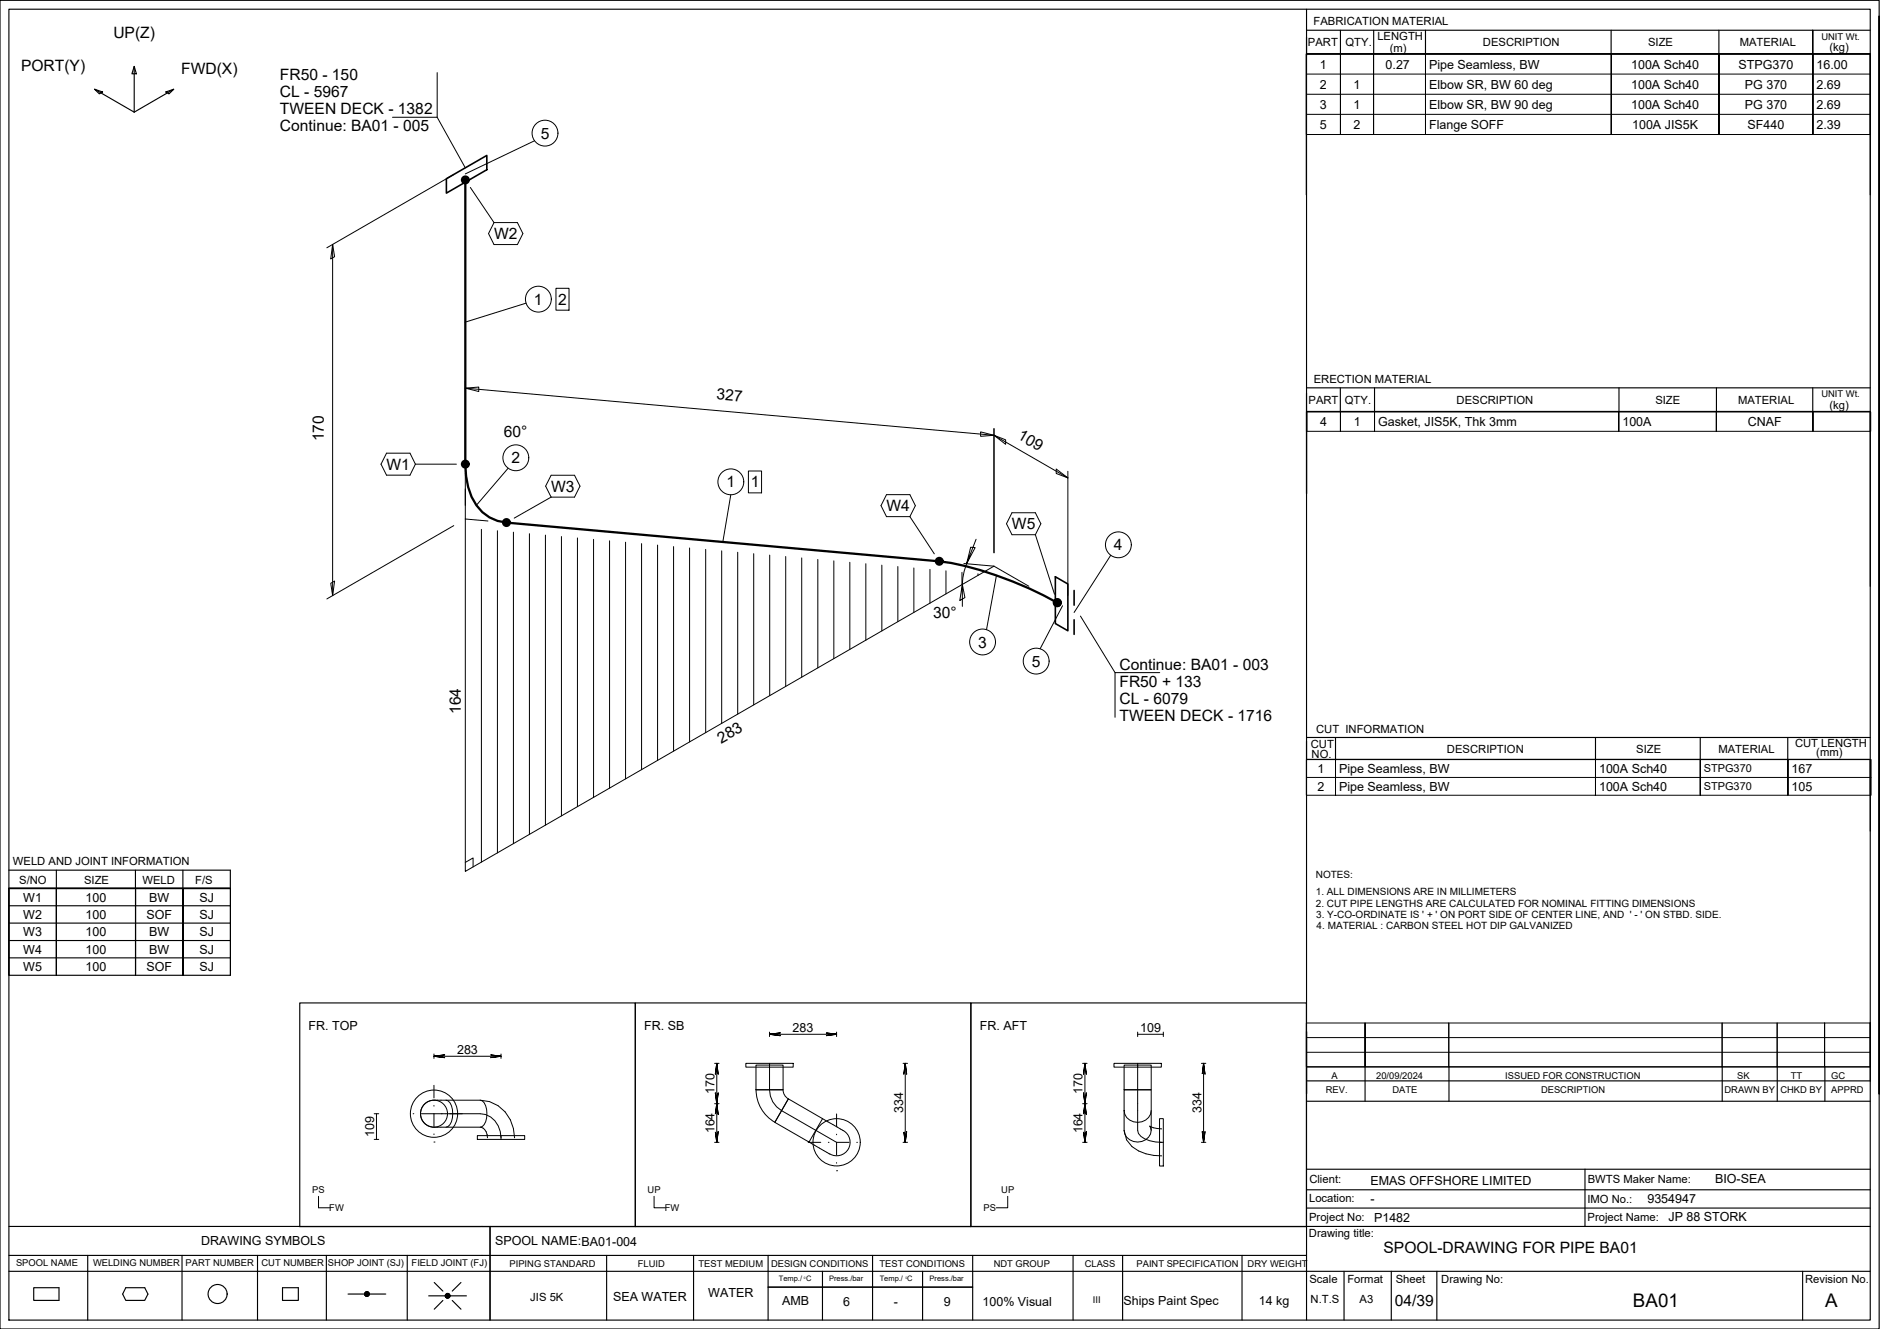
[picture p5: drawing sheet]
<svg xmlns="http://www.w3.org/2000/svg" width="420mm" height="297mm" viewBox="0 0 420 297" stroke-linecap="round" stroke-linejoin="round" font-family="sans-serif">
<g fill="none" stroke="#000" stroke-width=".22">
<path d="M97.7 16.2v10h-10M292 12.1h126v18h-126zM292 16.6h126M292 12.1v18M299.6 12.1v18v-18M307 12.1v18v-18M318.6 12.1v18v-18M360.1 12.1v18v-18M384.2 12.1v18v-18M405.2 12.1v18v-18M418 12.1v18M97.7 26.2l6.3 11.3"/>
<path d="M101.4 39l-28.4 16.4M119.5 31.5l-15.5 7.4M292 25.6h126M292 21.1h126M74.3 54.6l.5 2.8-.9 .5zM74.3 54.6v78.5M105.1 41.9l5.3 7.8M110.4 49.7h5.2l1.3 2.5-1.3 2.5h-5.2l-1.2-2.5zM117.6 67.8l-13.6 4.2M124.2 64.4h3v4.9h-3zM104 86.7l3-.2v1zM104 85.2v30.8"/>
<path d="M104 86.7l118.1 10.6M219.2 96.5l2.9 .8-2.9 .2zM222.1 97.3l2.6 1v1zM222.1 95.8v27.8M222.1 97.3l16.6 9.5M292 92.1h126.1v4.3h-126.1zM292.1 92.1v4.3M299.6 92.1v4.3v-4.3M307.2 92.1v4.3v-4.3M361.8 92.1v4.3v-4.3M383.6 92.1v4.3v-4.3M405.2 92.1v4.3v-4.3"/>
<path d="M418 92.1v4.3M86.4 101.3h5.2l1.2 2.4-1.2 2.5h-5.2l-1.2-2.5zM92.8 103.7h9.2M101.4 117.5l-28.4 16.4M104 116v78.8l118.1-68.3M104 116l5.1 .4M107.6 118.3v74.4M111.2 118.6v72M113.6 104.7l-7.1 8.2M114.7 118.9v69.7M118.3 119.3v67.2M121.9 119.6v64.8"/>
<path d="M123.2 106.2h5.2l1.2 2.5-1.2 2.4h-5.2l-1.3-2.4zM123.2 111.1l-8.3 4.7M125.5 119.9v62.5M163.3 110.6l-1.8 10.5M167.3 105.3h2.9v4.9h-2.9zM198.1 110.6h5.2l1.3 2.4-1.3 2.5h-5.2l-1.2-2.5zM203.3 115.5l5.5 8.3M226.2 114.6h5.2l1.2 2.5-1.2 2.4h-5.2l-1.3-2.4zM231.4 119.5l4.3 13.3M236.1 104.8l2.6 2-2.6-1zM238.7 105.3v27.8M73.9 130.4l.9-.5-.5 3.2z"/>
<path d="M129.1 120.2v60.1M132.7 120.6v57.6M136.2 120.9v55.3M139.8 121.2v52.9M143.4 121.5v50.5M147 121.8v48.2M150.5 122.2v45.7M154.1 122.5v43.3M157.7 122.8v41M161.3 123.1v38.6M164.9 123.4v36.2M168.4 123.7v33.9"/>
<path d="M172 124.1v31.4M175.6 124.4v29M179.2 124.7v26.6M182.8 125v24.3M186.4 125.4v21.8M189.9 125.7v19.4M193.5 126v17.1M197.1 126.3v14.7M200.7 126.6v12.3M204.2 126.9v10M207.8 127.3v7.5M211.4 127.6v5.1"/>
<path d="M215 127.9v2.8M215.4 125.9l6.7 .6M218.1 120.5l-2.1 5.5 1.9-3.6-1-.1-.9 3.7a10.6 10.6 0 0 0-.4 7.6l-1.1 .6 .6-3.6v4.9M218.6 128.2v.4M222.1 126.5l7.8 4.5M222.7 128.6l-2.2 12.1M237.5 135.4l-5 9.6M241.5 137.7l7.7 12.6M248.2 124.1l-8.1 12.8M259.2 150.3h-10v10M292 169.8h126.2v7.9h-126.2zM292 169.8v7.9"/>
<path d="M292 173.8h126.2M298.5 169.8v7.9v-7.9M356.6 169.8v7.9v-7.9M380 169.8v7.9v-7.9M399.6 169.8v7.9v-7.9M418 169.8v7.9M104 192.8l1.7-1v2M97 236.1l2.4-.3-2.4 .3 2.4 .3-2.4-.3h15M97 235.6v1M109.6 235.8l2.4 .3-2.4 .3 2.4-.3zM112 235.6v1M159.7 237.7h1"/>
<path d="M160.2 237.7l.3 2.4-.3-2.4-.3 2.4 .3-2.4v9l.3-2.4-.3 2.4-.3-2.4 .6 4.8-.3-2.4-.3 2.4 .3-2.4v8.6l.3-2.4-.3 2.4-.3-2.4 .3 2.4M166.7 237.7h10.6v.8h-10.6zM169 238h6v5.6h-6zM172 237.7v5.9a5.4 5.4 0 0 0 2.7 4.6l12.3 7.1M172 231.2l2.4-.3-2.4 .3 2.4 .3-2.4-.3h15l-2.4-.3 2.4 .3-2.4 .3 2.4-.3M172 230.7v1M187 230.7v1M201.8 237.7h1M202.3 237.7v17.6l.3-2.4-.3 2.4-.3-2.4 .3 2.4M202.3 237.7l-.3 2.4 .3-2.4 .3 2.4zM242 237.7h1M242.5 237.7l-.4 2.4 .4-2.4 .3 2.4z"/>
<path d="M242.5 237.7v9M249 237.7h10.5v.8h-10.5zM251.2 238h6.1v5.6h-6.1zM254.3 238v14.6a3 3 0 0 0 2.6 2.4l2.7 .3M254.3 230.7v1M254.3 237.7v.8M254.3 231.2h5.7M260 230.7v1M268.5 237.7h1M269 237.7l-.3 2.4 .3-2.4 .3 2.4zM269 237.7v17.6M292 228.6h126v9.8h-126z"/>
<path d="M292 228.6v9.8M292 235.2h126M292 231.9h126M305.1 228.6v9.8v-9.8M323.8 228.6v9.8M384.9 228.6v9.8M397.2 228.6v9.8M407.8 228.6v9.8v-9.8M418 228.6v9.8M83.6 248.9h1M83.6 254.7h1M84.1 248.9v5.8"/>
<path d="M92.3 248.9h.2M94.2 248.9h13.1a5.1 5.1 0 0 1 4.7 5.4M94.6 247a3 3 0 0 1 2.4-1.1h2.7a2.09 2.09 0 0 1 1.4 2.1 4.4 4.4 0 0 1-1 3.8l-.4 .1a8.8 8.8 0 0 1-4-.3 3 3 0 0 1-1.1-4.6zM97 255.3h.1M97 242.6v2.8M97 247.1v.1M97 248.9v2.8M97 253.4v.2M99.7 245.9h7.6a2.09 2.09 0 0 1 1.5 2.1 4.4 4.4 0 0 1-1 3.8l-.5 .1h-7.6M106.7 253.8h10.6v.9h-10.6zM107.3 245.9a8.1 8.1 0 0 1 7.7 8.4M107.3 251.9a2.11 2.11 0 0 1 1.6 2.4"/>
<path d="M112 253.8v.9M159.7 255.3h1M159.7 246.7h1M169 243.6h6a2.36 2.36 0 0 0 1.2 2l-3 5.3M169 243.6a8.4 8.4 0 0 0 4.2 7.2M176.2 245.6l7.6 4.4-3 5.3-7.6-4.4zM180.6 255.3h2.8M180.8 255.3l4.7 2.6M183.8 250l4.1 2.4a3 3 0 0 1 1.9 4.1 3 3 0 0 1-4.3 1.4M185.1 255.3h.2M187 255.3h2.8M187 249v2.8"/>
<path d="M187 253.5v.1M187 255.3v2.9M187 259.8v.2M191.5 255.3h.1M201.8 255.3h1M242 255.3h1M242 246.7h1M242.1 244.3l.4 2.4 .3-2.4-.3 2.4zM242.5 246.7l.3 2.4-.3-2.4-.4 2.4 .4-2.4v8.6l.3-2.4-.3 2.4-.4-2.4 .4 2.4M251.2 243.6h6.1v2.7a5 5 0 0 1-.6 3.5 3.1 3.1 0 0 1-3.6 .8 3.1 3.1 0 0 1-1.9-3.2zM251.2 252.6a6 6 0 0 0 4.9 5.3l1.7 .3 1.8 .1M251.2 248.2v4.4"/>
<path d="M257.3 248.2v4.4a3.1 3.1 0 0 1-3 2.7 3.1 3.1 0 0 1-3.1-2.7M259.1 250h.9v10.6h-.9zM259.1 255.3h.9M259.6 252.3a5.1 5.1 0 0 1-2.7-.6l.4 .9M268.5 255.3h1M268.7 252.9l.3 2.4 .3-2.4-.3 2.4zM71.2 267.4v2.5h2.6M146.2 267.4v2.5h2.6M187 261.7h.1M225.2 267.4v2.5h-2.5"/>
<circle cx="121.8" cy="29.8" r="2.89"/>
<circle cx="120.3" cy="66.9" r="2.89"/>
<circle cx="115.3" cy="102.3" r="2.89"/>
<circle cx="163.3" cy="107.7" r="2.89"/>
<circle cx="249.9" cy="121.8" r="2.89"/>
<circle cx="219.6" cy="143.5" r="2.89"/>
<circle cx="231.6" cy="147.8" r="2.89"/>
<circle cx="97" cy="248.9" r="5.3"/>
<circle cx="97" cy="248.9" r="3"/>
<circle cx="187" cy="255.3" r="5.3"/>
</g>
<g fill="none" stroke="#000" stroke-width=".25">
<path d="M0 .1h420v296.9h-420zM2 2.1h416v292.9h-416zM21.1 19.9l1.8 .7-.7 .4zM21.1 19.9l8.9 5.2M30 14.8l.5 1.7h-1zM30 14.8v10.3M38.8 19.9l-8.8 5.2M292 2.1v292.9M292 6.8h126M299.6 6.8v5.3M307 6.8v5.3M318.6 6.8v5.3"/>
<path d="M360.1 6.8v5.3M384.2 6.8v5.3M405.1 6.8v5.3v-5.3M418 12.1h-126v31.5v-31.5h126v31.5M420 3.6v240.9v-240.9M37.1 20.6l1.7-.7-1 1.1zM292 92v18.3v-18.3h126zM292 86.7h126M299.6 86.7v5.3M307.2 86.7v5.3M361.8 86.7v5.3M383.6 86.7v5.3"/>
<path d="M405.1 86.7v5.2M418 92.1v38.9M292 169.7l126 .1v15.9M292 164.8h126M298.5 164.8v4.9M356.6 164.8v4.9M380 164.8v4.9M399.5 164.8v4.9M2 198.6h49.5v19.4h-49.5zM2 198.6v19.4M2 194.5h49.5v4.1h-49.5M12.6 198.6v19.4v-19.4"/>
<path d="M12.6 194.5v4.1M30.3 194.5v4.1M30.3 198.6v19.4v-19.4M40.9 194.5v4.1M40.9 198.6v19.4v-19.4M51.5 198.6h-49.5h49.5M51.5 198.6v19.4M2 214.1h49.5M2 210.2h49.5M2 206.3h49.5M2 202.4h49.5M67 224.2h75v50h-75z"/>
<path d="M142 224.2h75v50h-75zM217 224.2h75v50h-75zM292 230.6v13.9v-13.9M292 238.4h126M305.1 238.4v7.7M323.8 238.4v7.7M384.9 238.4v7.7M397.2 238.4v7.7M407.8 238.4v7.7M418 228.5v13.1M292 246.1h126M292 241.6h126"/>
<path d="M2 274.1h416M109.5 274.1v20.9M292 261.3h126M292 270h126M292 265.9h126M354.2 261.3v12.8M2 284.1h416M2 280.6h290M7.5 287.8h5.7v2.8h-5.7zM19.6 280.6v14.4M28.1 287.8h4.2l.8 1.4-.8 1.4h-4.2l-.7-1.4zM40.7 280.6v14.4"/>
<path d="M57.6 280.6v14.4M63.1 287.8h3.6v2.8h-3.6zM72.9 280.6v14.4M77.8 289.2h3.7M81.7 288.8l-.1 .2M81.9 288.7l-.4 .4M82 288.7l-.5 .6M82.1 288.7l-.6 .7M82.2 288.8l-.7 .6M82.3 288.8l-.7 .7M82.3 288.8l-.7 .8M82.4 288.9l-.7 .7"/>
<path d="M82.4 289l-.7 .7M82.5 289l-.7 .7M82.5 289.5l-.3 .2M82.5 289.1l-.6 .6M82.5 289.2l-.5 .5M82.5 289.3l-.4 .4M82.5 289.2h3.7M91 280.6v14.4M95.8 289.6h3.7M97 286.6l2 2M99 290.7l-2 1.9M99.9 289.1l-.3 .3"/>
<path d="M100 289.1l-.5 .5M100.1 289.1l-.6 .6M100.2 289.1l-.7 .7M100.2 289.2l-.6 .6M100.3 289.2l-.7 .7M100.4 289.2l-.7 .8M100.4 289.3l-.7 .7M100.5 289.4l-.7 .7M100.5 289.9l-.1 .1M100.5 289.5l-.6 .6M100.5 289.7l-.4 .4M100.6 289.6h3.6"/>
<path d="M100.6 289.6l-.6 .5M101.1 290.7l1.9 1.9M103 286.6l-1.9 2M135.6 280.6v14.4M155 280.6v14.4M171.7 287.7h45.7M171.7 280.6v14.4M183.8 284.1v10.9M195 280.6v14.4M206.2 284.1v10.9M217.4 280.6v14.4M239.8 280.6v14.4"/>
<path d="M250.9 280.7v14.3M277.6 280.6v14.4M300.4 284.1v10.9M310.9 284.1v10.9M321.1 284.1v10.9M402.9 284.1v10.9"/>
<circle cx="48.6" cy="289.2" r="2.13"/>
<circle cx="82" cy="289.2" r=".54"/>
<circle cx="100" cy="289.6" r=".54"/>
</g>
<path d="M99.8 39.9l9-5.2v3.2l-9 5.3zM235.9 128.9l2.8 1.6v10.5l-2.8-1.6zM240.1 132v3.3M240.1 138.5v3.3" fill="none" stroke="#000" stroke-width=".36"/>
<g fill="none" stroke="#000" stroke-width=".51">
<path d="M104 40.2v63.5a14.9 14.9 0 0 0 3.8 10.8l1.6 1.1 1.8 .8 2 .4 96.7 8.7a78.1 78.1 0 0 1 26.4 9.2"/>
<circle cx="104" cy="40.2" r=".75"/>
<circle cx="104" cy="40.2" r=".37"/>
<circle cx="104" cy="103.7" r=".75"/>
<circle cx="104" cy="103.7" r=".37"/>
<circle cx="113.2" cy="116.8" r=".75"/>
<circle cx="113.2" cy="116.8" r=".37"/>
<circle cx="209.9" cy="125.5" r=".75"/>
<circle cx="209.9" cy="125.5" r=".37"/>
<circle cx="236.3" cy="134.7" r=".75"/>
<circle cx="236.3" cy="134.7" r=".37"/>
</g>
<path d="M118.7 26.7v6.2M117.2 63.8v6.2M124 64.2v5.3M112.2 99.2v6.2M112.4 94.2v4.3M160.2 104.6v6.2M167 105.1v5.3M246.8 118.7v6.2M216.5 140.4v6.2M228.5 144.7v6.2" fill="none" stroke="#fff" stroke-width=".22"/>
<g fill="#fff" stroke="#fff" stroke-width=".22">
<path d="M124.9 26.7l-6.2 6.2h6.2zM118.7 26.7h6.2l-6.2 6.2z"/>
<path d="M117.2 70h6.2v-6.2zM117.2 63.8h6.2l-6.2 6.2z"/>
<path d="M118.4 99.2l-6.2 6.2h6.2zM112.2 99.2h6.2l-6.2 6.2z"/>
<path d="M166.4 104.6l-6.2 6.2h6.2zM160.2 104.6h6.2l-6.2 6.2z"/>
<path d="M216.5 146.6h6.2v-6.2zM216.5 140.4h6.2l-6.2 6.2z"/>
<path d="M246.8 124.9h6.2v-6.2zM246.8 118.7h6.2l-6.2 6.2z"/>
<path d="M234.7 144.7l-6.2 6.2h6.2zM228.5 144.7h6.2l-6.2 6.2z"/>
<path d="M127.4 64.2l-3.4 5.3h3.4zM124 64.2h3.4l-3.4 5.3z"/>
<path d="M170.4 105.1l-3.4 5.3h3.4zM167 105.1h3.4l-3.4 5.3z"/>
<path d="M112.4 98.5h5.7v-4.3zM112.4 94.2h5.7l-5.7 4.3z"/>
</g>
<g font-size="4.2">
<text x="365" y="292.1">BA01</text>
<text x="407.9" y="292.1">A</text>
</g>
<g font-size="3.5">
<text x="25.3" y="8.5">UP(Z)</text>
<text x="4.7" y="15.8">PORT(Y)</text>
<text x="40.5" y="16.6">FWD(X)</text>
<text x="62.5" y="18">FR50 - 150</text>
<text x="62.5" y="21.7">CL - 5967</text>
<text x="62.5" y="25.5">TWEEN DECK - 1382</text>
<text x="62.5" y="29.2">Continue: BA01 - 005</text>
<text x="120.8" y="31">5</text>
<text x="110.4" y="53.5">W2</text>
<text x="119.3" y="68.1">1</text>
<text x="124.7" y="68.1">2</text>
<text x="160.1" y="89.3" transform="rotate(5 160.1 89.3)">327</text>
<text x="72.3" y="98.7" transform="rotate(-90 72.3 98.7)">170</text>
<text x="112.6" y="97.6">60°</text>
<text x="227.2" y="97.9" transform="rotate(30 227.2 97.9)">109</text>
<text x="86.4" y="105">W1</text>
<text x="114.3" y="103.6">2</text>
<text x="123.2" y="109.9">W3</text>
<text x="162.3" y="109">1</text>
<text x="167.8" y="109">1</text>
<text x="198.1" y="114.3">W4</text>
<text x="226.2" y="118.3">W5</text>
<text x="249" y="123">4</text>
<text x="208.5" y="138">30°</text>
<text x="218.6" y="144.7">3</text>
<text x="230.6" y="149">5</text>
<text x="250.2" y="149.8">Continue: BA01 - 003</text>
<text x="250.2" y="153.6">FR50 + 133</text>
<text x="103" y="159.6" transform="rotate(-90 103 159.6)">164</text>
<text x="250.2" y="157.3">CL - 6079</text>
<text x="250.2" y="161.1">TWEEN DECK - 1716</text>
<text x="161.2" y="166.2" transform="rotate(-30 161.2 166.2)">283</text>
<text x="309.2" y="280.1">SPOOL-DRAWING FOR PIPE BA01</text>
<text x="311.7" y="291.8">04/39</text>
</g>
<g font-size="2.8">
<text x="295" y="15.3">1</text>
<text x="309.7" y="15.3">0.27</text>
<text x="319.4" y="15.3">Pipe Seamless, BW</text>
<text x="364.5" y="15.3">100A Sch40</text>
<text x="388.6" y="15.3">STPG370</text>
<text x="406" y="15.3">16.00</text>
<text x="295" y="19.8">2</text>
<text x="302.5" y="19.8">1</text>
<text x="319.4" y="19.8">Elbow SR, BW 60 deg</text>
<text x="364.5" y="19.8">100A Sch40</text>
<text x="390" y="19.8">PG 370</text>
<text x="406" y="19.8">2.69</text>
<text x="295" y="24.3">3</text>
<text x="295" y="28.8">5</text>
<text x="302.5" y="24.3">1</text>
<text x="302.5" y="28.8">2</text>
<text x="319.4" y="24.3">Elbow SR, BW 90 deg</text>
<text x="319.4" y="28.8">Flange SOFF</text>
<text x="364.5" y="24.3">100A Sch40</text>
<text x="364.8" y="28.8">100A JIS5K</text>
<text x="390" y="24.3">PG 370</text>
<text x="390.6" y="28.8">SF440</text>
<text x="406" y="24.3">2.69</text>
<text x="406" y="28.8">2.39</text>
<text x="295.1" y="95.2">4</text>
<text x="302.6" y="95.2">1</text>
<text x="308" y="95.2">Gasket, JIS5K, Thk 3mm</text>
<text x="362.6" y="95.2">100A</text>
<text x="390.6" y="95.2">CNAF</text>
<text x="294.4" y="172.7">1</text>
<text x="299.3" y="172.7">Pipe Seamless, BW</text>
<text x="357.4" y="172.7">100A Sch40</text>
<text x="400.4" y="172.7">167</text>
<text x="294.4" y="176.7">2</text>
<text x="299.3" y="176.7">Pipe Seamless, BW</text>
<text x="357.4" y="176.7">100A Sch40</text>
<text x="400.4" y="176.7">105</text>
<text x="5.2" y="201.5">W1</text>
<text x="19.1" y="201.5">100</text>
<text x="33.3" y="201.5">BW</text>
<text x="44.6" y="201.5">SJ</text>
<text x="5.2" y="205.4">W2</text>
<text x="5.2" y="209.3">W3</text>
<text x="19.1" y="205.4">100</text>
<text x="19.1" y="209.3">100</text>
<text x="32.7" y="205.4">SOF</text>
<text x="33.3" y="209.3">BW</text>
<text x="44.6" y="205.4">SJ</text>
<text x="44.6" y="209.3">SJ</text>
<text x="5.2" y="213.2">W4</text>
<text x="19.1" y="213.2">100</text>
<text x="33.3" y="213.2">BW</text>
<text x="44.6" y="213.2">SJ</text>
<text x="5.2" y="217">W5</text>
<text x="19.1" y="217">100</text>
<text x="32.7" y="217">SOF</text>
<text x="44.6" y="217">SJ</text>
<text x="69" y="230.2">FR. TOP</text>
<text x="144" y="230.2">FR. SB</text>
<text x="177.1" y="230.7">283</text>
<text x="219" y="230.2">FR. AFT</text>
<text x="254.8" y="230.7">109</text>
<text x="102.2" y="235.6">283</text>
<text x="159.7" y="244.5" transform="rotate(-90 159.7 244.5)">170</text>
<text x="242" y="244.5" transform="rotate(-90 242 244.5)">170</text>
<text x="201.8" y="248.8" transform="rotate(-90 201.8 248.8)">334</text>
<text x="268.5" y="248.8" transform="rotate(-90 268.5 248.8)">334</text>
<text x="83.6" y="254.1" transform="rotate(-90 83.6 254.1)">109</text>
<text x="159.7" y="253.3" transform="rotate(-90 159.7 253.3)">164</text>
<text x="242" y="253.3" transform="rotate(-90 242 253.3)">164</text>
<text x="306.3" y="265">EMAS OFFSHORE LIMITED</text>
<text x="306.3" y="268.8">-</text>
<text x="368.2" y="268.9">9354947</text>
<text x="383.3" y="264.4">BIO-SEA</text>
<text x="307.1" y="273.1">P1482</text>
<text x="372.9" y="273">JP 88 STORK</text>
<text x="45" y="278.2">DRAWING SYMBOLS</text>
<text x="110.6" y="278.3">SPOOL NAME:BA01-004</text>
<text x="137" y="290.8">SEA WATER</text>
<text x="158.3" y="290">WATER</text>
<text x="174.8" y="291.7">AMB</text>
<text x="188.5" y="291.9">6</text>
<text x="199.7" y="291.9">-</text>
<text x="210.9" y="291.8">9</text>
<text x="219.6" y="291.9">100% Visual</text>
<text x="251.1" y="291.7">Ships Paint Spec</text>
<text x="281.3" y="291.7">14 kg</text>
</g>
<g font-size="2.5">
<text x="293.6" y="5.7">FABRICATION MATERIAL</text>
<text x="292.3" y="10.3">PART</text>
<text x="300.7" y="10.3">QTY.</text>
<text x="307.8" y="8.9">LENGTH</text>
<text x="310.6" y="11.5">(m)</text>
<text x="331.4" y="10.3">DESCRIPTION</text>
<text x="368.3" y="10.3">SIZE</text>
<text x="388.8" y="10.3">MATERIAL</text>
<text x="408.9" y="11.4">(kg)</text>
<text x="293.6" y="85.7">ERECTION MATERIAL</text>
<text x="292.4" y="90.2">PART</text>
<text x="300.6" y="90.2">QTY.</text>
<text x="325.5" y="90.2">DESCRIPTION</text>
<text x="370" y="90.2">SIZE</text>
<text x="388.4" y="90.2">MATERIAL</text>
<text x="408.9" y="91.3">(kg)</text>
<text x="292.9" y="167.2">CUT</text>
<text x="294.1" y="163.9">CUT INFORMATION</text>
<text x="401.2" y="167">CUT LENGTH</text>
<text x="293.1" y="169.4">NO.</text>
<text x="323.4" y="168.3">DESCRIPTION</text>
<text x="365.7" y="168.3">SIZE</text>
<text x="384" y="168.3">MATERIAL</text>
<text x="405.9" y="169">(mm)</text>
<text x="2.9" y="193.4">WELD AND JOINT INFORMATION</text>
<text x="4.3" y="197.5">S/NO</text>
<text x="18.8" y="197.5">SIZE</text>
<text x="31.9" y="197.5">WELD</text>
<text x="43.6" y="197.5">F/S</text>
<text x="292.6" y="268.6">Location:</text>
<text x="292.6" y="264.5">Client:</text>
<text x="354.8" y="268.9">IMO No.:</text>
<text x="354.9" y="264.3">BWTS Maker Name:</text>
<text x="292.6" y="272.8">Project No:</text>
<text x="354.8" y="272.8">Project Name:</text>
<text x="292.5" y="276.4">Drawing title:</text>
<text x="292.7" y="286.7">Scale</text>
<text x="301.1" y="286.7">Format</text>
<text x="311.9" y="286.7">Sheet</text>
<text x="322.1" y="286.7">Drawing No:</text>
<text x="403.4" y="286.7">Revision No.</text>
<text x="118.5" y="290.8">JIS 5K</text>
<text x="292.9" y="291.3">N.T.S</text>
<text x="303.9" y="291.3">A3</text>
</g>
<g font-size="2.4">
<text x="380.8" y="172.6">STPG370</text>
<text x="380.8" y="176.6">STPG370</text>
</g>
<g font-size="2.2">
<text x="294.1" y="196.3">NOTES:</text>
<text x="294.1" y="200">1. ALL DIMENSIONS ARE IN MILLIMETERS</text>
<text x="294.1" y="202.7">2. CUT PIPE LENGTHS ARE CALCULATED FOR NOMINAL FITTING DIMENSIONS</text>
<text x="294.2" y="205.1">3. Y-CO-ORDINATE IS ' + ' ON PORT SIDE OF CENTER LINE, AND ' - ' ON STBD. SIDE.</text>
<text x="294.3" y="207.7">4. MATERIAL : CARBON STEEL HOT DIP GALVANIZED</text>
</g>
<g font-size="2.1">
<text x="407.1" y="8.9">UNIT Wt.</text>
<text x="407.1" y="88.8">UNIT Wt.</text>
<text x="296.3" y="244.4">REV.</text>
<text x="297.6" y="241.2">A</text>
<text x="307.6" y="241.2">20/09/2024</text>
<text x="311.2" y="244.4">DATE</text>
<text x="336.4" y="241.2">ISSUED FOR CONSTRUCTION</text>
<text x="344.4" y="244.4">DESCRIPTION</text>
<text x="385.4" y="244.4">DRAWN BY</text>
<text x="388.3" y="241.2">SK</text>
<text x="397.9" y="244.4">CHKD BY</text>
<text x="400.2" y="241.2">TT</text>
<text x="409.3" y="244.4">APPRD</text>
<text x="409.3" y="241.2">GC</text>
<text x="69.8" y="266.7">PS</text>
<text x="144.7" y="266.7">UP</text>
<text x="223.8" y="266.7">UP</text>
<text x="73.6" y="270.7">FW</text>
<text x="148.6" y="270.7">FW</text>
<text x="219.8" y="270.7">PS</text>
<text x="3.6" y="283">SPOOL NAME</text>
<text x="20.8" y="282.9">WELDING NUMBER</text>
<text x="41.5" y="282.9">PART NUMBER</text>
<text x="58.4" y="282.9">CUT NUMBER</text>
<text x="73.3" y="282.9">SHOP JOINT (SJ)</text>
<text x="92" y="283">FIELD JOINT (FJ)</text>
<text x="113.9" y="283.1">PIPING STANDARD</text>
<text x="142.6" y="283.1">FLUID</text>
<text x="156.1" y="283.1">TEST MEDIUM</text>
<text x="172.3" y="283.1">DESIGN CONDITIONS</text>
<text x="196.6" y="283.1">TEST CONDITIONS</text>
<text x="222.1" y="283.1">NDT GROUP</text>
<text x="242.4" y="283.1">CLASS</text>
<text x="254" y="283.1">PAINT SPECIFICATION</text>
<text x="278.8" y="283.1">DRY WEIGHT</text>
<text x="244.2" y="291.3">III</text>
</g>
<g font-size="1.7">
<text x="174.1" y="286.4">Temp./ C</text>
<text x="185.3" y="286.4">Press./bar</text>
<text x="196.6" y="286.4">Temp./ C</text>
<text x="207.8" y="286.4">Press./bar</text>
</g>
<g font-size=".7">
<text x="179.7" y="285.8">0</text>
<text x="202.4" y="285.8">0</text>
</g>
</svg>
